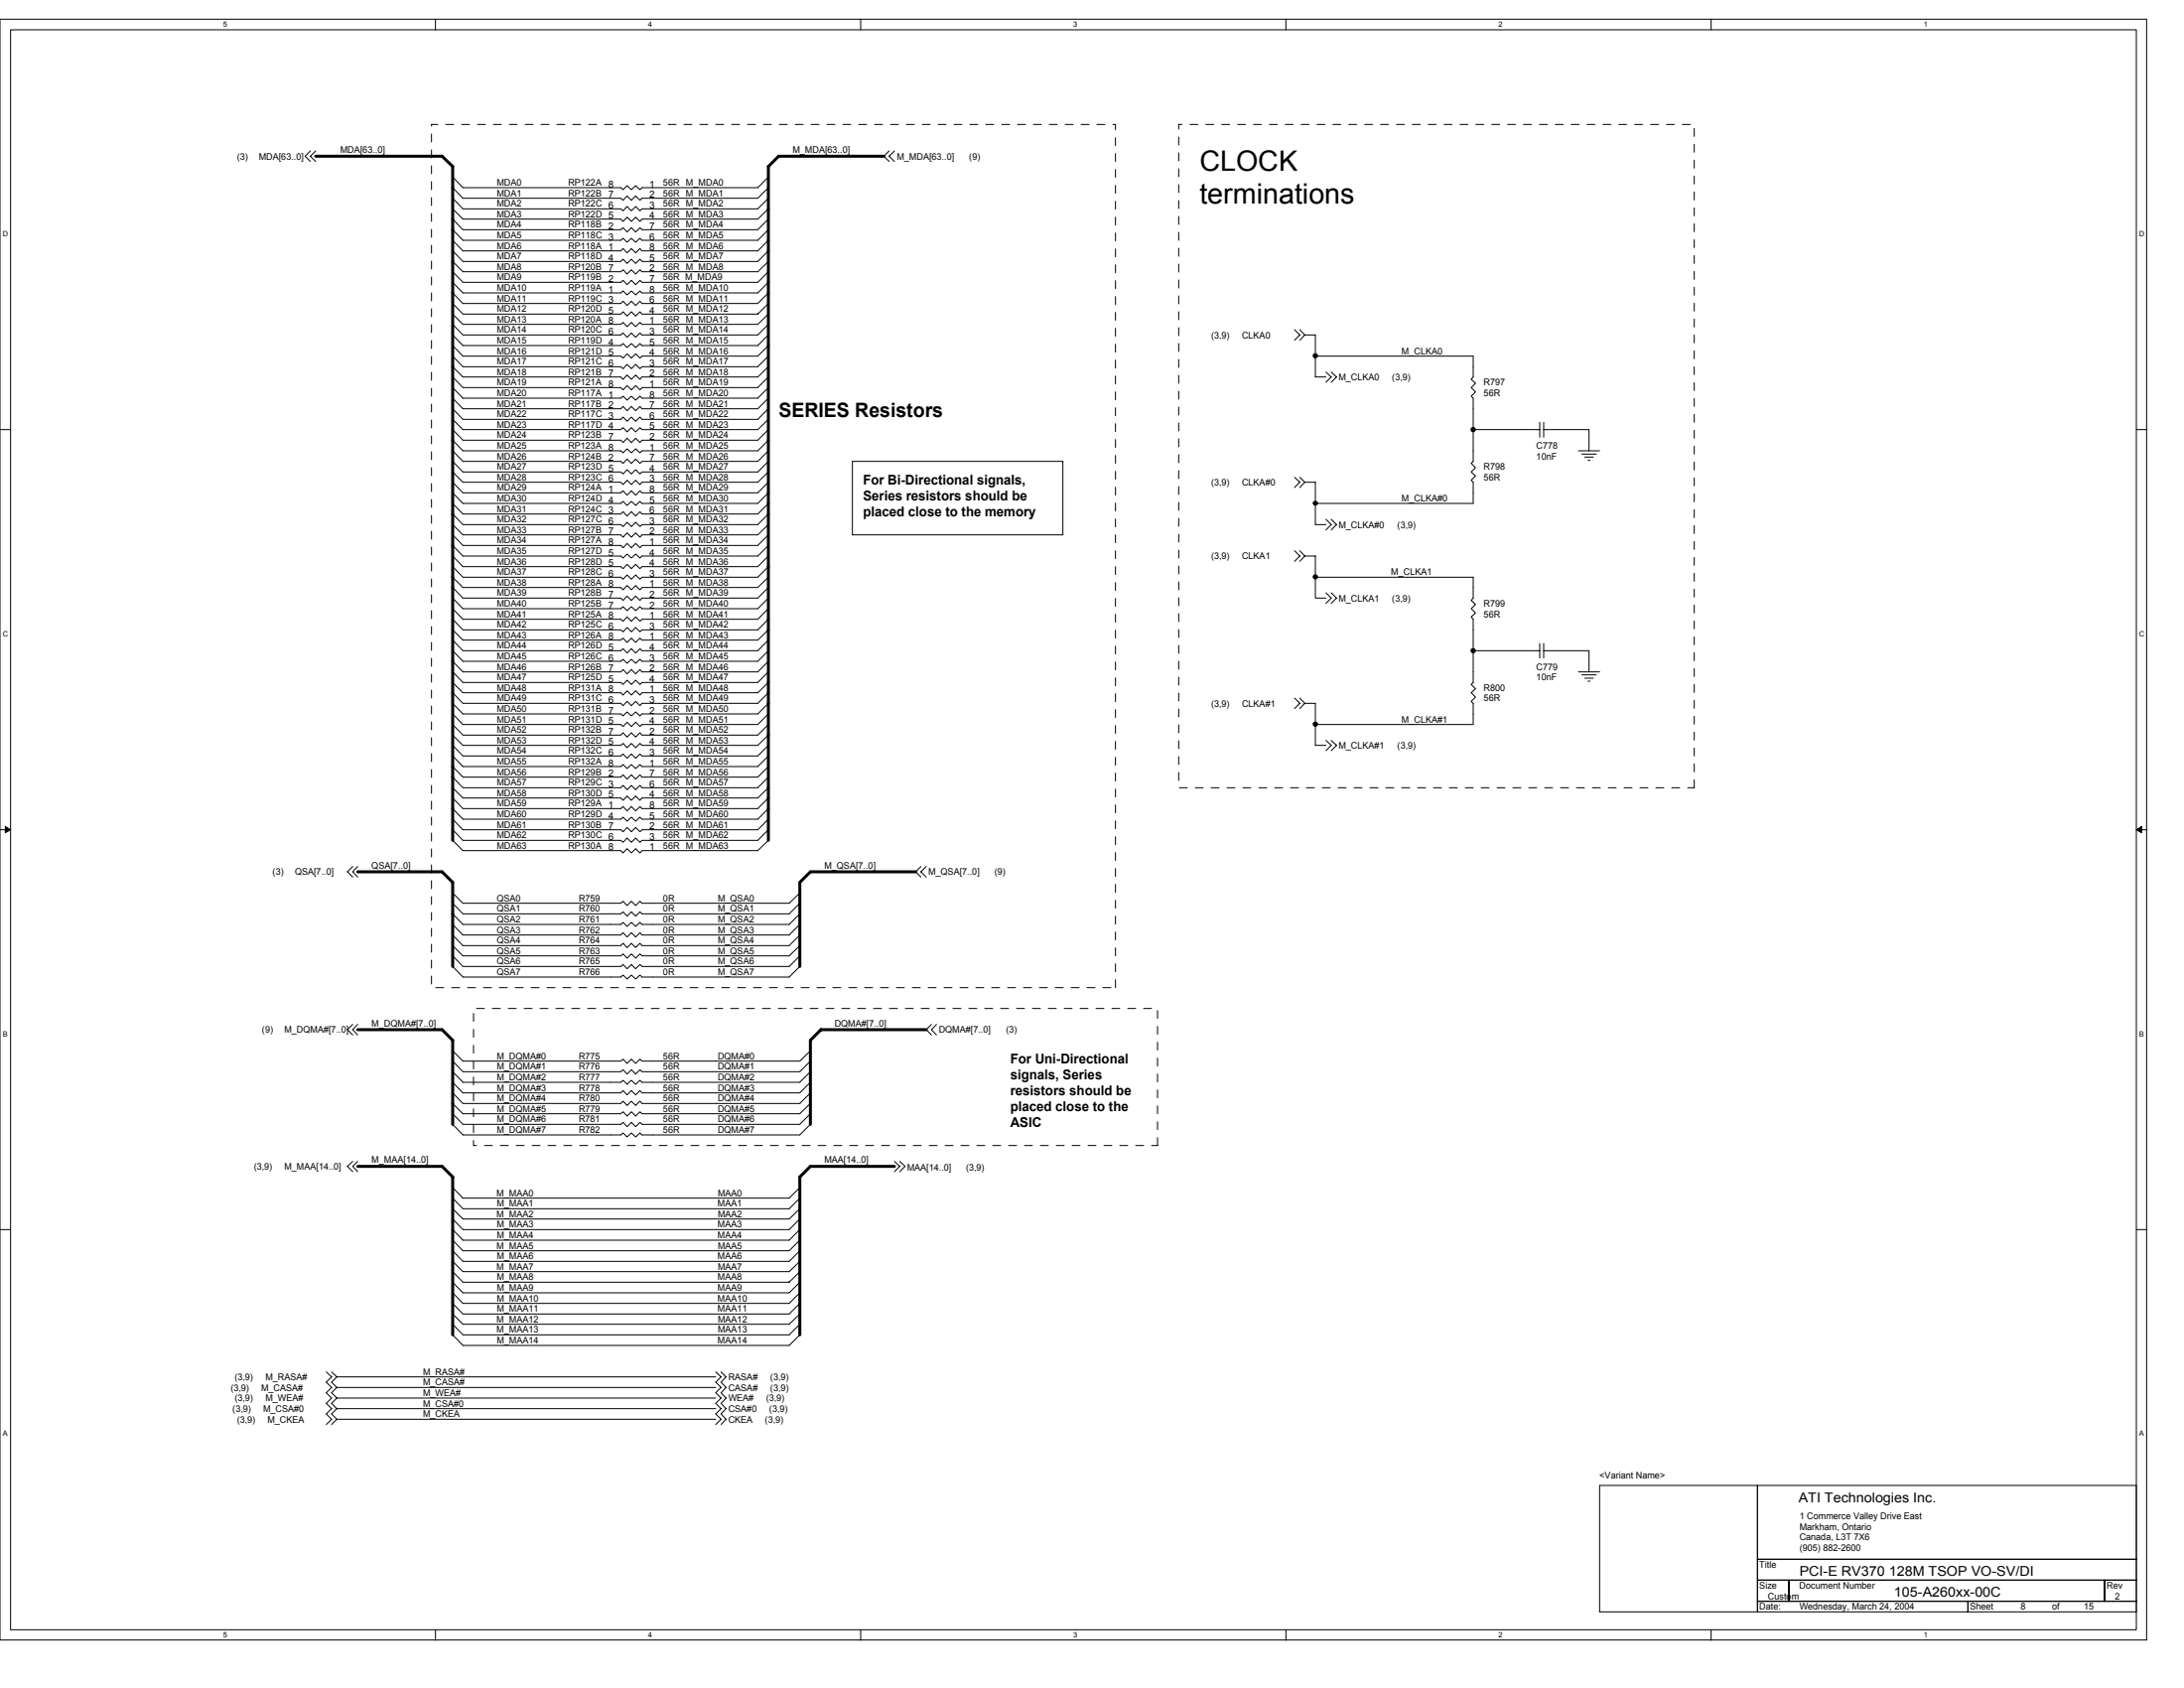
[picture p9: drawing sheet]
<svg xmlns="http://www.w3.org/2000/svg" width="279mm" height="216mm" viewBox="0 0 279 216" stroke-linecap="round" stroke-linejoin="round" font-family="sans-serif">
<path d="M0 2.5h274.6v207.3h-274.6zM1.4 3.8h271.9v204.6h-271.9z" fill="none" stroke="#000" stroke-width=".13"/>
<g fill="#fff">
<path d="M28.5 2.6h.5v1.1h-.5z"/>
<path d="M28.5 208.6h.5v1.1h-.5z"/>
</g>
<path d="M55.7 2.5v1.3M55.7 208.4v1.4" fill="none" stroke="#000" stroke-width=".13"/>
<g fill="#fff">
<path d="M82.9 2.6h.5v1.1h-.5z"/>
<path d="M82.9 208.6h.5v1.1h-.5z"/>
</g>
<path d="M110.1 2.5v1.3M110.1 208.4v1.4" fill="none" stroke="#000" stroke-width=".13"/>
<g fill="#fff">
<path d="M137.3 2.6h.5v1.1h-.5z"/>
<path d="M137.3 208.6h.5v1.1h-.5z"/>
</g>
<path d="M164.5 2.5v1.3M164.5 208.4v1.4" fill="none" stroke="#000" stroke-width=".13"/>
<g fill="#fff">
<path d="M191.7 2.6h.5v1.1h-.5z"/>
<path d="M191.7 208.6h.5v1.1h-.5z"/>
</g>
<path d="M218.9 2.5v1.3M218.9 208.4v1.4" fill="none" stroke="#000" stroke-width=".13"/>
<g fill="#fff">
<path d="M246.1 2.6h.5v1.1h-.5z"/>
<path d="M246.1 208.6h.5v1.1h-.5z"/>
<path d="M.3 29.4h.7v1h-.7z"/>
<path d="M273.6 29.4h.7v1h-.7z"/>
<path d="M.3 80.5h.7v1.1h-.7z"/>
<path d="M273.6 80.5h.7v1.1h-.7z"/>
</g>
<path d="M0 54.9h1.4M273.3 54.9h1.4" fill="none" stroke="#000" stroke-width=".13"/>
<g fill="#fff">
<path d="M.3 131.7h.7v1.1h-.7z"/>
<path d="M273.6 131.7h.7v1.1h-.7z"/>
</g>
<path d="M0 106.1h1.4M273.3 106.1h1.4" fill="none" stroke="#000" stroke-width=".13"/>
<path d="M.7 105.7l.7 .4-.7 .4zM273.3 106.1l.7-.4v.8z" fill="#000" stroke="#000" stroke-width=".13"/>
<g fill="#fff">
<path d="M.3 182.8h.7v1.1h-.7z"/>
<path d="M273.6 182.8h.7v1.1h-.7z"/>
</g>
<g fill="none" stroke="#000" stroke-width=".13">
<path d="M39.7 19.3l-.7 .7 .7 .7M40.4 19.3l-.7 .7 .7 .7M113.7 19.3l-.6 .7 .6 .7M114.4 19.3l-.7 .7 .7 .7M57.9 26.7l1.3 1.3h20.2l.3 .3 .5-.5 .6 .5 .5-.5 .6 .5 .2-.3h14.8l1.4-1.3M57.9 22.6l1.3 1.4h20.2l.3 .3 .5-.6 .6 .6 .5-.6 .6 .6 .2-.3h14.8l1.4-1.4M57.9 25.4l1.3 1.3h20.2l.3 .3 .5-.6 .6 .6 .5-.6 .6 .6 .2-.3h14.8l1.4-1.3M57.9 32.1l1.3 1.3h20.2l.3-.3 .5 .6 .6-.6 .5 .6 .6-.6 .2 .3h14.8l1.4-1.3M57.9 38.8l1.3 1.4h20.2l.3-.3 .5 .5 .6-.5 .5 .5 .6-.5 .2 .3h14.8M57.9 28l1.3 1.4h20.2l.3-.3 .5 .6 .6-.6 .5 .6 .6-.6 .2 .3h14.8l1.4-1.4M57.9 30.7l1.3 1.4h20.2l.3-.3 .5 .5 .6-.5 .5 .5 .6-.5 .2 .3h14.8l1.4-1.4M57.9 37.5l1.3 1.3h20.2l.3-.3 .5 .6 .6-.6 .5 .6 .6-.6 .2 .3h14.8l1.4-1.3"/>
<path d="M57.9 33.4l1.3 1.4h20.2l.3-.3 .5 .6 .6-.6 .5 .6 .6-.6 .2 .3h14.8l1.4-1.4M57.9 36.1l1.3 1.4h20.2l.3-.3 .5 .5 .6-.5 .5 .5 .6-.5 .2 .3h14.8l1.4-1.4M57.9 34.8l1.3 1.3h20.2l.3-.2 .5 .5 .6-.5 .5 .5 .6-.5 .2 .2h14.8l1.4-1.3M57.9 29.4l1.3 1.3h20.2l.3-.2 .5 .5 .6-.5 .5 .5 .6-.5 .2 .2h14.8l1.4-1.3M57.9 24l1.3 1.4h20.2l.3 .2 .5-.5 .6 .5 .5-.5 .6 .5 .2-.2h14.8l1.4-1.4M98.3 38.8l-1.4 1.4M57.9 41.5l1.3 1.3h20.2l.3-.2 .5 .5 .6-.5 .5 .5 .6-.5 .2 .2h14.8l1.4-1.3M57.9 50.9l1.3 1.4h20.2l.3-.3 .5 .5 .6-.5 .5 .5 .6-.5 .2 .3h14.8l1.4-1.4M57.9 54.9l1.3 1.4h20.2l.3 .3 .5-.6 .6 .6 .5-.6 .6 .6 .2-.3h14.8l1.4-1.4M57.9 59l1.3 1.4h20.2l.3 .2 .5-.5 .6 .5 .5-.5 .6 .5 .2-.2h14.8l1.4-1.4M57.9 44.2l1.3 1.4h20.2l.3 .2 .5-.5 .6 .5 .5-.5 .6 .5 .2-.2h14.8l1.4-1.4M57.9 52.3l1.3 1.3h20.2l.3-.3 .5 .6 .6-.6 .5 .6 .6-.6 .2 .3h14.8l1.4-1.3"/>
<path d="M57.9 49.6l1.3 1.3h20.2l.3-.2 .5 .5 .6-.5 .5 .5 .6-.5 .2 .2h14.8l1.4-1.3M57.9 56.3l1.3 1.4h20.2l.3 .2 .5-.5 .6 .5 .5-.5 .6 .5 .2-.2h14.8l1.4-1.4M57.9 45.6l1.3 1.3h20.2l.3 .3 .5-.6 .6 .6 .5-.6 .6 .6 .2-.3h14.8l1.4-1.3M57.9 48.2l1.3 1.4h20.2l.3 .3 .5-.6 .6 .6 .5-.6 .6 .6 .2-.3h14.8l1.4-1.4M57.9 40.2l1.3 1.3h20.2l.3-.3 .5 .6 .6-.6 .5 .6 .6-.6 .2 .3h14.8l1.4-1.3M57.9 57.7l1.3 1.3h20.2l.3 .3 .5-.6 .6 .6 .5-.6 .6 .6 .2-.3h14.8l1.4-1.3M57.9 42.8l1.3 1.4h20.2l.3-.3 .5 .5 .6-.5 .5 .5 .6-.5 .2 .3h14.8l1.4-1.4M57.9 53.6l1.3 1.3h20.2l.3-.2 .5 .5 .6-.5 .5 .5 .6-.5 .2 .2h14.8l1.4-1.3M57.9 46.9l1.3 1.3h20.2l.3 .3 .5-.5 .6 .5 .5-.5 .6 .5 .2-.3h14.8l1.4-1.3M96.9 40.2h.1M109.1 59h26.9v9.4h-26.9zM165.6 42.2l.7 .6-.7 .7"/>
<path d="M166.3 42.2l.6 .6M166.9 42.8l-.6 .7M166.9 42.8h1.4v5.4h1.3M168.3 45.6h20.2v2.6l-.3 .3 .6 .5-.6 .6 .6 .5-.6 .6 .3 .2v8.1l-.3 .3 .6 .5-.6 .6 .6 .5-.6 .5 .3 .3v2.7h-20.2M169.6 47.6l.7 .6-.7 .7M170.3 47.6l.7 .6-.7 .7M188.5 54.9h8.5M197 54v1.9M197.5 54.9h5.8v2.8M197.5 54v1.9M201.9 57.7h2.7M202.4 58.1h1.8"/>
<path d="M202.7 58.5h1.1M203.2 58.9h.2M57.9 76.5l1.3 1.4h20.2l.3-.3 .5 .5 .6-.5 .5 .5 .6-.5 .2 .3h14.8l1.4-1.4M57.9 79.2l1.3 1.4h20.2l.3 .2 .5-.5 .6 .5 .5-.5 .6 .5 .2-.2h14.8l1.4-1.4M57.9 67.1l1.3 1.3h20.2l.3 .3 .5-.5 .6 .5 .5-.5 .6 .5 .2-.3h14.8l1.4-1.3M57.9 60.4l1.3 1.3h20.2l.3 .3 .5-.6 .6 .6 .5-.6 .6 .6 .2-.3h14.8l1.4-1.3M57.9 72.5l1.3 1.3h20.2l.3 .3 .5-.6 .6 .6 .5-.6 .6 .6 .2-.3h14.8l1.4-1.3M57.9 61.7l1.3 1.3h20.2l.3-.2 .5 .5 .6-.5 .5 .5 .6-.5 .2 .2h14.8l1.4-1.3M57.9 71.1l1.3 1.4h20.2l.3 .2 .5-.5 .6 .5 .5-.5 .6 .5 .2-.2h14.8l1.4-1.4M57.9 63l1.3 1.4h20.2l.3-.3 .5 .5 .6-.5 .5 .5 .6-.5 .2 .3h14.8l1.4-1.4M57.9 68.4l1.3 1.4h20.2l.3 .3 .5-.6 .6 .6 .5-.6 .6 .6 .2-.3h14.8l1.4-1.4M57.9 69.8l1.3 1.3h20.2l.3 .3 .5-.5 .6 .5 .5-.5 .6 .5 .2-.3h14.8l1.4-1.3"/>
<path d="M57.9 64.4l1.3 1.3h20.2l.3-.3 .5 .6 .6-.6 .5 .6 .6-.6 .2 .3h14.8l1.4-1.3M57.9 75.1l1.3 1.4h20.2l.3 .3 .5-.6 .6 .6 .5-.6 .6 .6 .2-.3h14.8l1.4-1.4M57.9 77.9l1.3 1.3h20.2l.3 .3 .5-.6 .6 .6 .5-.6 .6 .6 .2-.3h14.8l1.4-1.3M57.9 65.7l1.3 1.4h20.2l.3 .3 .5-.6 .6 .6 .5-.6 .6 .6 .2-.3h14.8l1.4-1.4M57.9 73.8l1.3 1.3h20.2l.3 .3 .5-.5 .6 .5 .5-.5 .6 .5 .2-.3h14.8l1.4-1.3M165.6 61l.7 .7-.7 .7M165.6 70.4l.7 .7-.7 .7M166.3 61l.6 .7M166.3 70.4l.6 .7M166.9 61.7l-.6 .7M166.9 71.1l-.6 .7M166.9 61.7h1.4v5.4h1.3"/>
<path d="M166.9 71.1h1.4v2.7M168.3 73.8v2.7h1.3M168.3 73.8h20.2v2.7l-.3 .3 .6 .5-.6 .6 .6 .5-.6 .5 .3 .3v8.1l-.3 .2 .6 .6-.6 .5 .6 .6-.6 .5 .3 .3v2.7h-20.2M169.6 75.8l.7 .7-.7 .7M169.6 66.4l.7 .7-.7 .7M170.3 75.8l.7 .7-.7 .7M170.3 66.4l.7 .7-.7 .7M57.9 81.9l1.3 1.3h20.2l.3-.2 .5 .5 .6-.5 .5 .5 .6-.5 .2 .2h14.8l1.4-1.3M57.9 98l1.3 1.4h20.2l.3-.3 .5 .6 .6-.6 .5 .6 .6-.6 .2 .3h14.8l1.4-1.4M57.9 90l1.3 1.3h20.2l.3 .3 .5-.5 .6 .5 .5-.5 .6 .5 .2-.3h14.8l1.4-1.3M57.9 91.3l1.3 1.4h20.2l.3 .2 .5-.5 .6 .5 .5-.5 .6 .5 .2-.2h14.8l1.4-1.4M57.9 84.6l1.3 1.3h20.2l.3-.3 .5 .6 .6-.6 .5 .6 .6-.6 .2 .3h14.8l1.4-1.3"/>
<path d="M57.9 83.2l1.3 1.4h20.2l.3-.3 .5 .5 .6-.5 .5 .5 .6-.5 .2 .3h14.8l1.4-1.4M57.9 85.9l1.3 1.4h20.2l.3 .2 .5-.5 .6 .5 .5-.5 .6 .5 .2-.2h14.8l1.4-1.4M57.9 94l1.3 1.3h20.2l.3-.2 .5 .5 .6-.5 .5 .5 .6-.5 .2 .2h14.8l1.4-1.3M57.9 95.3l1.3 1.4h20.2l.3-.3 .5 .6 .6-.6 .5 .6 .6-.6 .2 .3h14.8l1.4-1.4M57.9 80.6l1.3 1.3h20.2l.3-.3 .5 .6 .6-.6 .5 .6 .6-.6 .2 .3h14.8l1.4-1.3M57.9 99.4l1.3 1.4h20.2l.3-.3 .5 .5 .6-.5 .5 .5 .6-.5 .2 .3h14.8l1.4-1.4M57.9 88.6l1.3 1.4h20.2l.3 .3 .5-.6 .6 .6 .5-.6 .6 .6 .2-.3h14.8l1.4-1.4M57.9 87.3l1.3 1.3h20.2l.3 .3 .5-.6 .6 .6 .5-.6 .6 .6 .2-.3h14.8l1.4-1.3M57.9 92.7l1.3 1.3h20.2l.3-.3 .5 .6 .6-.6 .5 .6 .6-.6 .2 .3h14.8l1.4-1.3M57.9 96.7l1.3 1.3h20.2l.3-.2 .5 .5 .6-.5 .5 .5 .6-.5 .2 .2h14.8l1.4-1.3M165.6 89.3l.7 .7-.7 .6M166.3 89.3l.6 .7"/>
<path d="M166.9 90l-.6 .6M166.9 90h1.4v5.3h1.3M169.6 94.7l.7 .6-.7 .7M170.3 94.7l.7 .6-.7 .7M188.5 83.2h8.5M197 82.3v1.9M197.5 83.2h5.8v2.7M197.5 82.3v1.9M201.9 85.9h2.7M202.4 86.3h1.8M202.7 86.7h1.1M203.2 87.1h.2"/>
<path d="M45.1 110.8l-.7 .7 .7 .7M45.8 110.8l-.7 .7 .7 .7M57.9 118.2l1.3 1.4h20.2l.3-.3 .5 .5 .6-.5 .5 .5 .6-.5 .2 .3h18.9l1.3-1.4M57.9 114.2l1.3 1.3h20.2l.3-.2 .5 .5 .6-.5 .5 .5 .6-.5 .2 .2h18.9l1.3-1.3M57.9 119.6l1.3 1.3h20.2l.3-.3 .5 .6 .6-.6 .5 .6 .6-.6 .2 .3h18.9l1.3-1.3M57.9 116.9l1.3 1.3h20.2l.3-.2 .5 .5 .6-.5 .5 .5 .6-.5 .2 .2h18.9l1.3-1.3M57.9 115.5l1.3 1.4h20.2l.3-.3 .5 .6 .6-.6 .5 .6 .6-.6 .2 .3h18.9l1.3-1.4M57.9 100.8l1.3 1.3h20.2l.3 .3 .5-.6 .6 .6 .5-.6 .6 .6 .2-.3h14.8l1.4-1.3M57.9 102.1l1.3 1.3h20.2l.3-.2 .5 .5 .6-.5 .5 .5 .6-.5 .2 .2h14.8l1.4-1.3M57.9 104.8l1.3 1.3h20.2l.3 .3 .5-.6 .6 .6 .5-.6 .6 .6 .2-.3h14.8l1.4-1.3M57.9 106.1l1.3 1.4h20.2l.3 .2 .5-.5 .6 .5 .5-.5 .6 .5 .2-.2h14.8l1.4-1.4M57.9 107.5l1.3 1.3h20.2l.3 .3 .5-.6 .6 .6 .5-.6 .6 .6 .2-.3h14.8l1.4-1.3"/>
<path d="M57.9 103.4l1.3 1.4h20.2l.3-.3 .5 .5 .6-.5 .5 .5 .6-.5 .2 .3h14.8l1.4-1.4M117.8 110.8l-.7 .7 .7 .7M118.5 110.8l-.7 .7 .7 .7M45.1 131l-.7 .7 .7 .7M45.8 131l-.7 .7 .7 .7M57.9 123.6l1.3 1.4h20.2l.3-.3 .5 .5 .6-.5 .5 .5 .6-.5 .2 .3h18.9l1.3-1.4M57.9 120.9l1.3 1.4h20.2l.3-.3 .5 .6 .6-.6 .5 .6 .6-.6 .2 .3h18.9l1.3-1.4M57.9 122.3l1.3 1.3h20.2l.3-.2 .5 .5 .6-.5 .5 .5 .6-.5 .2 .2h18.9l1.3-1.3M57.9 138.4l1.3 1.4h20.2l.3-.3 .5 .5 .6-.5 .5 .5 .6-.5 .2 .3h20.2l1.4-1.4M57.9 139.8l1.3 1.3h20.2l.3-.3 .5 .6 .6-.6 .5 .6 .6-.6 .2 .3h20.2l1.4-1.3M57.9 135.7l1.3 1.4h20.2l.3-.3 .5 .6 .6-.6 .5 .6 .6-.6 .2 .3h20.2l1.4-1.4M57.9 137.1l1.3 1.3h20.2l.3-.2 .5 .5 .6-.5 .5 .5 .6-.5 .2 .2h20.2l1.4-1.3"/>
<path d="M57.9 134.4l1.3 1.3h20.2l.3-.2 .5 .5 .6-.5 .5 .5 .6-.5 .2 .2h20.2l1.4-1.3M119.2 131l-.7 .7 .7 .7M119.8 131l-.6 .7 .6 .7M0 157.3h1.4M45.1 148.5l-.7 .7 .7 .7M45.8 148.5l-.7 .7 .7 .7M57.9 143.8l1.3 1.4h20.2l.3-.3 .5 .5 .6-.5 .5 .5 .6-.5 .2 .3h20.2l1.4-1.4M57.9 141.1l1.3 1.4h20.2l.3-.3 .5 .5 .6-.5 .5 .5 .6-.5 .2 .3h20.2l1.4-1.4M57.9 142.5l1.3 1.3h20.2l.3-.2 .5 .5 .6-.5 .5 .5 .6-.5 .2 .2h20.2l1.4-1.3M57.9 155.9l1.3 1.4h41.8l1.3-1.4M57.9 160l1.3 1.3h41.8l1.3-1.3M57.9 154.6l1.3 1.3h41.8l1.3-1.3"/>
<path d="M57.9 153.2l1.3 1.4h41.8l1.3-1.4M57.9 157.3l1.3 1.3h41.8l1.3-1.3M57.9 151.9l1.3 1.3h41.8l1.3-1.3M57.9 158.6l1.3 1.4h41.8l1.3-1.4M114.4 148.5l.7 .7-.7 .7M115.1 148.5l.7 .7-.7 .7M273.3 157.3h1.4M41.7 175.5l.7 .6-.7 .7 .7 .7-.7 .6 .7 .7-.7 .7 .7 .7-.7 .6 .7 .7-.7 .7M42.4 175.5l.7 .6M43.1 176.1l-.7 .7 .7 .7M43.1 177.5l-.7 .6 .7 .7M43.1 178.8l-.7 .7 .7 .7"/>
<path d="M43.1 178.8h48.5M43.1 177.5h48.5M43.1 176.1h48.5M57.9 165.4l1.3 1.3h41.8l1.3-1.3M57.9 168.1l1.3 1.3h41.8l1.3-1.3M57.9 161.3l1.3 1.3h41.8l1.3-1.3M57.9 164l1.3 1.4h41.8l1.3-1.4M57.9 166.7l1.3 1.4h41.8l1.3-1.4M57.9 169.4l1.3 1.3h41.8l1.3-1.3M57.9 162.6l1.3 1.4h41.8M57.9 170.7l1.3 1.4h41.8l1.3-1.4M91.6 175.5l.6 .6-.6 .7 .6 .7-.6 .6 .6 .7-.6 .7 .6 .7-.6 .6 .6 .7-.6 .7"/>
<path d="M92.2 175.5l.7 .6-.7 .7 .7 .7-.7 .6 .7 .7-.7 .7 .7 .7-.7 .6 .7 .7-.7 .7M101 164h.1M102.3 162.6l-1.3 1.4M43.1 180.2l-.7 .6 .7 .7M43.1 181.5l-.7 .7M43.1 181.5h48.5M43.1 180.2h48.5M204.6 190h20.2v16.2h-20.2zM224.8 190h48.5v9.4h-48.5zM224.8 199.4h48.5v2.7h-48.5zM224.8 202.1h4.1v2.7h-4.1zM224.8 204.8h27v1.4h-27z"/>
<path d="M228.9 202.1h40.3v2.7h-40.3zM251.8 204.8h21.5v1.4h-21.5zM269.2 202.1h4.1v2.7h-4.1z"/>
</g>
<path d="M40.4 20h16.2l1.3 1.3v86.2M113.1 20h-13.5l-1.3 1.3v86.2M45.8 111.5h10.8l1.3 1.4v10.7M117.1 111.5h-13.4l-1.4 1.4v10.7M45.8 131.7h10.8l1.3 1.4v10.7M118.5 131.7h-13.5l-1.3 1.4v10.7M45.8 149.2h10.8l1.3 1.3v20.2M114.4 149.2h-10.7l-1.4 1.3v20.2" fill="none" stroke="#000" stroke-width=".38"/>
<g fill="#000" stroke="#000" stroke-width=".13">
<circle cx="168.3" cy="45.5" r=".26"/>
<circle cx="188.5" cy="54.9" r=".26"/>
<circle cx="168.3" cy="73.8" r=".26"/>
<circle cx="168.3" cy="64.4" r=".25"/>
<circle cx="168.3" cy="92.6" r=".26"/>
<circle cx="188.5" cy="83.2" r=".26"/>
</g>
<path d="M55.2 15.9h87.5v110.4h-87.5zM150.8 15.9h65.9v84.9h-65.9zM60.6 129h87.5v17.5h-87.5z" fill="none" stroke="#000" stroke-width=".13" stroke-dasharray="1 1 1 1 1 1 1 1"/>
<g font-size="3.6">
<text x="153.5" y="21.9">CLOCK</text>
<text x="153.5" y="26.1">terminations</text>
</g>
<text font-size="2.5" x="99.6" y="53.3">SERIES Resistors</text>
<g font-size="1.7">
<text x="110.4" y="62">For Bi-Directional signals,</text>
<text x="110.4" y="64">Series resistors should be</text>
<text x="110.4" y="66">placed close to the memory</text>
<text x="129.2" y="136">For Uni-Directional</text>
<text x="129.2" y="138">signals, Series</text>
<text x="129.2" y="140.1">resistors should be</text>
<text x="129.2" y="142.1">placed close to the</text>
<text x="129.2" y="144.1">ASIC</text>
<text x="230.1" y="192.2">ATI Technologies Inc.</text>
<text x="230.2" y="201.5">PCI-E RV370 128M TSOP VO-SV/DI</text>
<text x="242.3" y="204.3">105-A260xx-00C</text>
</g>
<g font-size="1.2">
<text x="30.3" y="20.4">(3)</text>
<text x="33.1" y="20.4">MDA[63..0]</text>
<text x="43.5" y="19.6">MDA[63..0]</text>
<text x="63.5" y="23.7">MDA0</text>
<text x="72.7" y="23.7">RP122A 8</text>
<text x="83.1" y="24">1</text>
<text x="84.8" y="23.7">56R M_MDA0</text>
<text x="101.4" y="19.6">M_MDA[63..0]</text>
<text x="114.7" y="20.4">M_MDA[63..0]</text>
<text x="124" y="20.4">(9)</text>
<text x="63.5" y="27.8">MDA3</text>
<text x="63.5" y="25.1">MDA1</text>
<text x="63.5" y="26.5">MDA2</text>
<text x="63.5" y="29.1">MDA4</text>
<text x="72.7" y="26.5">RP122C 6</text>
<text x="72.7" y="25.1">RP122B 7</text>
<text x="72.7" y="27.8">RP122D 5</text>
<text x="72.7" y="29.1">RP118B 2</text>
<text x="83.1" y="26.7">3</text>
<text x="83.1" y="25.3">2</text>
<text x="83.1" y="28">4</text>
<text x="83.1" y="29.3">7</text>
<text x="84.8" y="26.5">56R M_MDA2</text>
<text x="84.8" y="27.8">56R M_MDA3</text>
<text x="84.8" y="25.1">56R M_MDA1</text>
<text x="84.8" y="29.1">56R M_MDA4</text>
<text x="63.5" y="35.9">MDA9</text>
<text x="63.5" y="30.5">MDA5</text>
<text x="63.5" y="33.2">MDA7</text>
<text x="63.5" y="34.5">MDA8</text>
<text x="63.5" y="31.8">MDA6</text>
<text x="72.7" y="31.8">RP118A 1</text>
<text x="72.7" y="33.2">RP118D 4</text>
<text x="72.7" y="30.5">RP118C 3</text>
<text x="72.7" y="34.5">RP120B 7</text>
<text x="72.7" y="35.9">RP119B 2</text>
<text x="83.1" y="32">8</text>
<text x="83.1" y="33.4">5</text>
<text x="83.1" y="30.7">6</text>
<text x="83.1" y="34.7">2</text>
<text x="84.8" y="33.2">56R M_MDA7</text>
<text x="84.8" y="30.5">56R M_MDA5</text>
<text x="84.8" y="31.8">56R M_MDA6</text>
<text x="84.8" y="34.5">56R M_MDA8</text>
<text x="84.8" y="35.9">56R M_MDA9</text>
<text x="63.5" y="38.6">MDA11</text>
<text x="63.5" y="37.2">MDA10</text>
<text x="63.5" y="41.2">MDA13</text>
<text x="63.5" y="39.9">MDA12</text>
<text x="72.7" y="39.9">RP120D 5</text>
<text x="72.7" y="37.2">RP119A 1</text>
<text x="72.7" y="41.3">RP120A 8</text>
<text x="72.7" y="38.6">RP119C 3</text>
<text x="83.1" y="40.1">4</text>
<text x="83.1" y="37.4">8</text>
<text x="83.1" y="41.4">1</text>
<text x="83.1" y="36.1">7</text>
<text x="83.1" y="38.8">6</text>
<text x="84.8" y="39.9">56R M_MDA12</text>
<text x="84.8" y="38.6">56R M_MDA11</text>
<text x="84.8" y="37.2">56R M_MDA10</text>
<text x="84.8" y="41.3">56R M_MDA13</text>
<text x="63.5" y="48">MDA18</text>
<text x="63.5" y="42.6">MDA14</text>
<text x="63.5" y="46.7">MDA17</text>
<text x="63.5" y="45.3">MDA16</text>
<text x="63.5" y="43.9">MDA15</text>
<text x="72.7" y="43.9">RP119D 4</text>
<text x="72.7" y="42.6">RP120C 6</text>
<text x="72.7" y="45.3">RP121D 5</text>
<text x="72.7" y="46.7">RP121C 6</text>
<text x="83.1" y="44.2">5</text>
<text x="83.1" y="42.8">3</text>
<text x="83.1" y="45.5">4</text>
<text x="83.1" y="46.9">3</text>
<text x="84.8" y="43.9">56R M_MDA15</text>
<text x="84.8" y="42.6">56R M_MDA14</text>
<text x="84.8" y="45.3">56R M_MDA16</text>
<text x="84.8" y="46.7">56R M_MDA17</text>
<text x="154.9" y="43.3">(3,9)</text>
<text x="158.9" y="43.3">CLKA0</text>
<text x="179.3" y="45.3">M_CLKA0</text>
<text x="63.5" y="50.7">MDA20</text>
<text x="63.5" y="52">MDA21</text>
<text x="63.5" y="53.4">MDA22</text>
<text x="63.5" y="49.3">MDA19</text>
<text x="72.7" y="52">RP117B 2</text>
<text x="72.7" y="49.3">RP121A 8</text>
<text x="72.7" y="53.4">RP117C 3</text>
<text x="72.7" y="50.7">RP117A 1</text>
<text x="72.7" y="48">RP121B 7</text>
<text x="83.1" y="52.2">7</text>
<text x="83.1" y="49.5">1</text>
<text x="83.1" y="53.6">6</text>
<text x="83.1" y="50.9">8</text>
<text x="83.1" y="48.2">2</text>
<text x="84.8" y="53.4">56R M_MDA22</text>
<text x="84.8" y="52">56R M_MDA21</text>
<text x="84.8" y="49.3">56R M_MDA19</text>
<text x="84.8" y="50.7">56R M_MDA20</text>
<text x="84.8" y="48">56R M_MDA18</text>
<text x="171.2" y="48.7">M_CLKA0</text>
<text x="178.1" y="48.7">(3,9)</text>
<text x="189.8" y="49.3">R797</text>
<text x="189.8" y="50.7">56R</text>
<text x="63.5" y="58.8">MDA26</text>
<text x="63.5" y="54.7">MDA23</text>
<text x="63.5" y="57.4">MDA25</text>
<text x="63.5" y="56">MDA24</text>
<text x="72.7" y="57.4">RP123A 8</text>
<text x="72.7" y="54.7">RP117D 4</text>
<text x="72.7" y="58.8">RP124B 2</text>
<text x="72.7" y="56">RP123B 7</text>
<text x="83.1" y="57.6">1</text>
<text x="83.1" y="54.9">5</text>
<text x="83.1" y="59">7</text>
<text x="83.1" y="56.3">2</text>
<text x="84.8" y="54.7">56R M_MDA23</text>
<text x="84.8" y="57.4">56R M_MDA25</text>
<text x="84.8" y="58.8">56R M_MDA26</text>
<text x="84.8" y="56">56R M_MDA24</text>
<text x="196.6" y="57.4">C778</text>
<text x="196.6" y="58.8">10nF</text>
<text x="63.5" y="61.4">MDA28</text>
<text x="63.5" y="62.8">MDA29</text>
<text x="63.5" y="65.5">MDA31</text>
<text x="63.5" y="60.1">MDA27</text>
<text x="63.5" y="64.1">MDA30</text>
<text x="72.7" y="62.8">RP124A 1</text>
<text x="72.7" y="60.1">RP123D 5</text>
<text x="72.7" y="64.1">RP124D 4</text>
<text x="72.7" y="61.5">RP123C 6</text>
<text x="72.7" y="65.5">RP124C 3</text>
<text x="83.1" y="63">8</text>
<text x="83.1" y="60.3">4</text>
<text x="83.1" y="64.3">5</text>
<text x="83.1" y="61.6">3</text>
<text x="83.1" y="65.7">6</text>
<text x="84.8" y="60.1">56R M_MDA27</text>
<text x="84.8" y="64.1">56R M_MDA30</text>
<text x="84.8" y="61.5">56R M_MDA28</text>
<text x="84.8" y="65.5">56R M_MDA31</text>
<text x="84.8" y="62.8">56R M_MDA29</text>
<text x="154.9" y="62.1">(3,9)</text>
<text x="158.9" y="62.1">CLKA#0</text>
<text x="179.3" y="64.1">M_CLKA#0</text>
<text x="189.8" y="60.1">R798</text>
<text x="189.8" y="61.5">56R</text>
<text x="63.5" y="66.8">MDA32</text>
<text x="63.5" y="70.9">MDA35</text>
<text x="63.5" y="69.5">MDA34</text>
<text x="63.5" y="68.2">MDA33</text>
<text x="72.7" y="70.9">RP127D 5</text>
<text x="72.7" y="69.5">RP127A 8</text>
<text x="72.7" y="68.2">RP127B 7</text>
<text x="72.7" y="66.8">RP127C 6</text>
<text x="83.1" y="71.1">4</text>
<text x="83.1" y="69.7">1</text>
<text x="83.1" y="68.4">2</text>
<text x="83.1" y="67.1">3</text>
<text x="84.8" y="70.9">56R M_MDA35</text>
<text x="84.8" y="66.8">56R M_MDA32</text>
<text x="84.8" y="69.5">56R M_MDA34</text>
<text x="84.8" y="68.2">56R M_MDA33</text>
<text x="154.9" y="71.5">(3,9)</text>
<text x="158.9" y="71.5">CLKA1</text>
<text x="171.2" y="67.5">M_CLKA#0</text>
<text x="178.8" y="67.5">(3,9)</text>
<text x="63.5" y="77.6">MDA40</text>
<text x="63.5" y="74.9">MDA38</text>
<text x="63.5" y="73.6">MDA37</text>
<text x="63.5" y="72.2">MDA36</text>
<text x="63.5" y="76.2">MDA39</text>
<text x="72.7" y="74.9">RP128A 8</text>
<text x="72.7" y="77.6">RP125B 7</text>
<text x="72.7" y="76.2">RP128B 7</text>
<text x="72.7" y="72.2">RP128D 5</text>
<text x="72.7" y="73.6">RP128C 6</text>
<text x="83.1" y="75.1">1</text>
<text x="83.1" y="77.8">2</text>
<text x="83.1" y="76.5">2</text>
<text x="83.1" y="72.4">4</text>
<text x="83.1" y="73.8">3</text>
<text x="84.8" y="72.2">56R M_MDA36</text>
<text x="84.8" y="73.6">56R M_MDA37</text>
<text x="84.8" y="74.9">56R M_MDA38</text>
<text x="84.8" y="77.6">56R M_MDA40</text>
<text x="84.8" y="76.2">56R M_MDA39</text>
<text x="171.2" y="76.9">M_CLKA1</text>
<text x="178" y="73.6">M_CLKA1</text>
<text x="178.1" y="76.9">(3,9)</text>
<text x="189.8" y="77.6">R799</text>
<text x="63.5" y="79">MDA41</text>
<text x="63.5" y="80.3">MDA42</text>
<text x="63.5" y="81.6">MDA43</text>
<text x="63.5" y="83">MDA44</text>
<text x="72.7" y="83">RP126D 5</text>
<text x="72.7" y="80.3">RP125C 6</text>
<text x="72.7" y="81.7">RP126A 8</text>
<text x="72.7" y="79">RP125A 8</text>
<text x="83.1" y="83.2">4</text>
<text x="83.1" y="80.5">3</text>
<text x="83.1" y="81.8">1</text>
<text x="83.1" y="79.2">1</text>
<text x="84.8" y="83">56R M_MDA44</text>
<text x="84.8" y="80.3">56R M_MDA42</text>
<text x="84.8" y="81.7">56R M_MDA43</text>
<text x="84.8" y="79">56R M_MDA41</text>
<text x="189.8" y="79">56R</text>
<text x="63.5" y="87">MDA47</text>
<text x="63.5" y="84.3">MDA45</text>
<text x="63.5" y="85.7">MDA46</text>
<text x="63.5" y="88.3">MDA48</text>
<text x="63.5" y="89.7">MDA49</text>
<text x="72.7" y="85.7">RP126B 7</text>
<text x="72.7" y="88.4">RP131A 8</text>
<text x="72.7" y="89.7">RP131C 6</text>
<text x="72.7" y="84.3">RP126C 6</text>
<text x="72.7" y="87">RP125D 5</text>
<text x="83.1" y="85.9">2</text>
<text x="83.1" y="88.6">1</text>
<text x="83.1" y="89.9">3</text>
<text x="83.1" y="84.5">3</text>
<text x="83.1" y="87.2">4</text>
<text x="84.8" y="89.7">56R M_MDA49</text>
<text x="84.8" y="84.3">56R M_MDA45</text>
<text x="84.8" y="87">56R M_MDA47</text>
<text x="84.8" y="85.7">56R M_MDA46</text>
<text x="84.8" y="88.4">56R M_MDA48</text>
<text x="189.8" y="88.4">R800</text>
<text x="189.8" y="89.7">56R</text>
<text x="196.6" y="85.7">C779</text>
<text x="196.6" y="87">10nF</text>
<text x="63.5" y="92.4">MDA51</text>
<text x="63.5" y="95.1">MDA53</text>
<text x="63.5" y="91.1">MDA50</text>
<text x="63.5" y="93.8">MDA52</text>
<text x="72.7" y="91.1">RP131B 7</text>
<text x="72.7" y="93.8">RP132B 7</text>
<text x="72.7" y="92.4">RP131D 5</text>
<text x="72.7" y="95.1">RP132D 5</text>
<text x="83.1" y="91.3">2</text>
<text x="83.1" y="94">2</text>
<text x="83.1" y="92.6">4</text>
<text x="83.1" y="95.3">4</text>
<text x="84.8" y="92.4">56R M_MDA51</text>
<text x="84.8" y="95.1">56R M_MDA53</text>
<text x="84.8" y="91.1">56R M_MDA50</text>
<text x="84.8" y="93.8">56R M_MDA52</text>
<text x="154.9" y="90.4">(3,9)</text>
<text x="158.9" y="90.4">CLKA#1</text>
<text x="171.2" y="95.8">M_CLKA#1</text>
<text x="178.8" y="95.8">(3,9)</text>
<text x="179.3" y="92.4">M_CLKA#1</text>
<text x="63.5" y="100.5">MDA57</text>
<text x="63.5" y="101.8">MDA58</text>
<text x="63.5" y="97.8">MDA55</text>
<text x="63.5" y="96.4">MDA54</text>
<text x="63.5" y="99.1">MDA56</text>
<text x="72.7" y="99.1">RP129B 2</text>
<text x="72.7" y="97.8">RP132A 8</text>
<text x="72.7" y="96.4">RP132C 6</text>
<text x="72.7" y="101.9">RP130D 5</text>
<text x="72.7" y="100.5">RP129C 3</text>
<text x="83.1" y="99.4">7</text>
<text x="83.1" y="98">1</text>
<text x="83.1" y="96.6">3</text>
<text x="83.1" y="100.7">6</text>
<text x="84.8" y="96.4">56R M_MDA54</text>
<text x="84.8" y="101.9">56R M_MDA58</text>
<text x="84.8" y="100.5">56R M_MDA57</text>
<text x="84.8" y="99.1">56R M_MDA56</text>
<text x="84.8" y="97.8">56R M_MDA55</text>
<text x="63.5" y="107.2">MDA62</text>
<text x="63.5" y="104.5">MDA60</text>
<text x="63.5" y="105.9">MDA61</text>
<text x="63.5" y="103.2">MDA59</text>
<text x="72.7" y="103.2">RP129A 1</text>
<text x="72.7" y="104.5">RP129D 4</text>
<text x="72.7" y="105.9">RP130B 7</text>
<text x="72.7" y="107.2">RP130C 6</text>
<text x="83.1" y="103.4">8</text>
<text x="83.1" y="102">4</text>
<text x="83.1" y="104.7">5</text>
<text x="83.1" y="106.1">2</text>
<text x="83.1" y="107.4">3</text>
<text x="84.8" y="104.5">56R M_MDA60</text>
<text x="84.8" y="107.2">56R M_MDA62</text>
<text x="84.8" y="103.2">56R M_MDA59</text>
<text x="84.8" y="105.9">56R M_MDA61</text>
<text x="34.9" y="111.9">(3)</text>
<text x="37.7" y="111.9">QSA[7..0]</text>
<text x="47.5" y="111.1">QSA[7..0]</text>
<text x="63.5" y="108.5">MDA63</text>
<text x="72.7" y="108.6">RP130A 8</text>
<text x="83.1" y="108.8">1</text>
<text x="84.8" y="108.6">56R M_MDA63</text>
<text x="105.5" y="111.1">M_QSA[7..0]</text>
<text x="118.7" y="111.9">M_QSA[7..0]</text>
<text x="127.2" y="111.9">(9)</text>
<text x="63.5" y="115.3">QSA0</text>
<text x="63.5" y="116.6">QSA1</text>
<text x="63.5" y="118">QSA2</text>
<text x="63.5" y="119.3">QSA3</text>
<text x="74" y="118">R761</text>
<text x="74" y="115.3">R759</text>
<text x="74" y="119.3">R762</text>
<text x="74" y="116.6">R760</text>
<text x="84.8" y="118">0R</text>
<text x="84.8" y="115.3">0R</text>
<text x="84.8" y="119.3">0R</text>
<text x="84.8" y="116.6">0R</text>
<text x="91.8" y="119.3">M_QSA3</text>
<text x="91.8" y="116.6">M_QSA1</text>
<text x="91.8" y="115.3">M_QSA0</text>
<text x="91.8" y="118">M_QSA2</text>
<text x="63.5" y="120.7">QSA4</text>
<text x="63.5" y="122">QSA5</text>
<text x="63.5" y="123.4">QSA6</text>
<text x="63.5" y="124.7">QSA7</text>
<text x="74" y="120.7">R764</text>
<text x="74" y="122">R763</text>
<text x="74" y="123.4">R765</text>
<text x="74" y="124.7">R766</text>
<text x="84.8" y="120.7">0R</text>
<text x="84.8" y="122">0R</text>
<text x="84.8" y="123.4">0R</text>
<text x="84.8" y="124.7">0R</text>
<text x="91.8" y="120.7">M_QSA4</text>
<text x="91.8" y="123.4">M_QSA6</text>
<text x="91.8" y="124.7">M_QSA7</text>
<text x="91.8" y="122">M_QSA5</text>
<text x="47.5" y="131.3">M_DQMA#[7..0]</text>
<text x="106.8" y="131.3">DQMA#[7..0]</text>
<text x="33.5" y="132.1">(9)</text>
<text x="36.4" y="132.1">M_DQMA#[7..0]</text>
<text x="63.5" y="136.8">M_DQMA#1</text>
<text x="63.5" y="135.5">M_DQMA#0</text>
<text x="74" y="135.5">R775</text>
<text x="74" y="136.8">R776</text>
<text x="84.8" y="135.5">56R</text>
<text x="84.8" y="136.8">56R</text>
<text x="91.8" y="135.5">DQMA#0</text>
<text x="91.8" y="136.8">DQMA#1</text>
<text x="120.1" y="132.1">DQMA#[7..0]</text>
<text x="128.7" y="132.1">(3)</text>
<text x="63.5" y="140.9">M_DQMA#4</text>
<text x="63.5" y="143.6">M_DQMA#6</text>
<text x="63.5" y="138.2">M_DQMA#2</text>
<text x="63.5" y="139.5">M_DQMA#3</text>
<text x="63.5" y="142.2">M_DQMA#5</text>
<text x="74" y="139.5">R778</text>
<text x="74" y="143.6">R781</text>
<text x="74" y="138.2">R777</text>
<text x="74" y="142.2">R779</text>
<text x="74" y="140.9">R780</text>
<text x="84.8" y="139.5">56R</text>
<text x="84.8" y="143.6">56R</text>
<text x="84.8" y="138.2">56R</text>
<text x="84.8" y="142.2">56R</text>
<text x="84.8" y="140.9">56R</text>
<text x="91.8" y="138.2">DQMA#2</text>
<text x="91.8" y="139.5">DQMA#3</text>
<text x="91.8" y="140.9">DQMA#4</text>
<text x="91.8" y="142.2">DQMA#5</text>
<text x="91.8" y="143.6">DQMA#6</text>
<text x="32.5" y="149.6">(3,9)</text>
<text x="36.4" y="149.6">M_MAA[14..0]</text>
<text x="47.5" y="148.8">M_MAA[14..0]</text>
<text x="63.5" y="144.9">M_DQMA#7</text>
<text x="74" y="144.9">R782</text>
<text x="84.8" y="144.9">56R</text>
<text x="91.8" y="144.9">DQMA#7</text>
<text x="105.5" y="148.8">MAA[14..0]</text>
<text x="116" y="149.8">MAA[14..0]</text>
<text x="123.6" y="149.8">(3,9)</text>
<text x="63.5" y="153">M_MAA0</text>
<text x="63.5" y="155.7">M_MAA2</text>
<text x="63.5" y="154.3">M_MAA1</text>
<text x="91.8" y="154.3">MAA1</text>
<text x="91.8" y="153">MAA0</text>
<text x="91.8" y="155.7">MAA2</text>
<text x="63.5" y="159.7">M_MAA5</text>
<text x="63.5" y="161.1">M_MAA6</text>
<text x="63.5" y="158.4">M_MAA4</text>
<text x="63.5" y="157">M_MAA3</text>
<text x="91.8" y="161.1">MAA6</text>
<text x="91.8" y="158.4">MAA4</text>
<text x="91.8" y="157">MAA3</text>
<text x="91.8" y="159.7">MAA5</text>
<text x="63.5" y="162.4">M_MAA7</text>
<text x="63.5" y="165.1">M_MAA9</text>
<text x="63.5" y="163.7">M_MAA8</text>
<text x="63.5" y="167.8">M_MAA11</text>
<text x="63.5" y="166.5">M_MAA10</text>
<text x="91.8" y="167.8">MAA11</text>
<text x="91.8" y="166.5">MAA10</text>
<text x="91.8" y="165.1">MAA9</text>
<text x="91.8" y="163.7">MAA8</text>
<text x="91.8" y="162.4">MAA7</text>
<text x="63.5" y="169.1">M_MAA12</text>
<text x="63.5" y="170.5">M_MAA13</text>
<text x="63.5" y="171.8">M_MAA14</text>
<text x="91.8" y="171.8">MAA14</text>
<text x="91.8" y="169.1">MAA12</text>
<text x="91.8" y="170.5">MAA13</text>
<text x="29.5" y="177.9">(3,9)</text>
<text x="30" y="176.6">(3,9)</text>
<text x="30" y="179.2">(3,9)</text>
<text x="33.4" y="177.9">M_CASA#</text>
<text x="34" y="176.6">M_RASA#</text>
<text x="34" y="179.2">M_WEA#</text>
<text x="54.1" y="179.9">M_CSA#0</text>
<text x="54.1" y="178.6">M_WEA#</text>
<text x="54.1" y="177.2">M_CASA#</text>
<text x="54.1" y="175.9">M_RASA#</text>
<text x="93.2" y="176.6">RASA#</text>
<text x="93.2" y="179.2">WEA#</text>
<text x="93.2" y="177.9">CASA#</text>
<text x="98" y="179.2">(3,9)</text>
<text x="98.6" y="176.6">(3,9)</text>
<text x="98.6" y="177.9">(3,9)</text>
<text x="29.8" y="180.6">(3,9)</text>
<text x="30.3" y="181.9">(3,9)</text>
<text x="33.7" y="180.6">M_CSA#0</text>
<text x="34.2" y="181.9">M_CKEA</text>
<text x="54.1" y="181.3">M_CKEA</text>
<text x="93.2" y="180.6">CSA#0</text>
<text x="93.2" y="181.9">CKEA</text>
<text x="97.9" y="181.9">(3,9)</text>
<text x="98.4" y="180.6">(3,9)</text>
<text x="204.6" y="189.1">&lt;Variant Name&gt;</text>
<text x="230.2" y="194.3">1 Commerce Valley Drive East</text>
<text x="230.2" y="195.7">Markham, Ontario</text>
<text x="230.2" y="197">Canada, L3T 7X6</text>
<text x="225.1" y="200.5">Title</text>
<text x="225.1" y="203.2">Size</text>
<text x="230.2" y="203.2">Document Number</text>
<text x="230.2" y="198.4">(905) 882-2600</text>
<text x="269.5" y="203.2">Rev</text>
<text x="225.1" y="205.9">Date:</text>
<text x="226.2" y="204.6">Custom</text>
<text x="230.2" y="205.9">Wednesday, March 24, 2004</text>
<text x="252" y="205.9">Sheet</text>
<text x="258.5" y="205.9">8</text>
<text x="262.5" y="205.9">of</text>
<text x="266.6" y="205.9">15</text>
<text x="270.6" y="204.6">2</text>
</g>
<g font-size=".9">
<text x="28.5" y="3.5">5</text>
<text x="82.9" y="3.5">4</text>
<text x="137.3" y="3.5">3</text>
<text x="191.7" y="3.5">2</text>
<text x="246.1" y="3.5">1</text>
<text x=".3" y="30.2">D</text>
<text x="273.6" y="30.2">D</text>
<text x=".3" y="81.4">C</text>
<text x="273.6" y="81.4">C</text>
<text x=".3" y="132.5">B</text>
<text x="273.6" y="132.5">B</text>
<text x=".3" y="183.7">A</text>
<text x="273.6" y="183.7">A</text>
<text x="28.5" y="209.5">5</text>
<text x="82.9" y="209.5">4</text>
<text x="137.3" y="209.5">3</text>
<text x="191.7" y="209.5">2</text>
<text x="246.1" y="209.5">1</text>
</g>
</svg>
